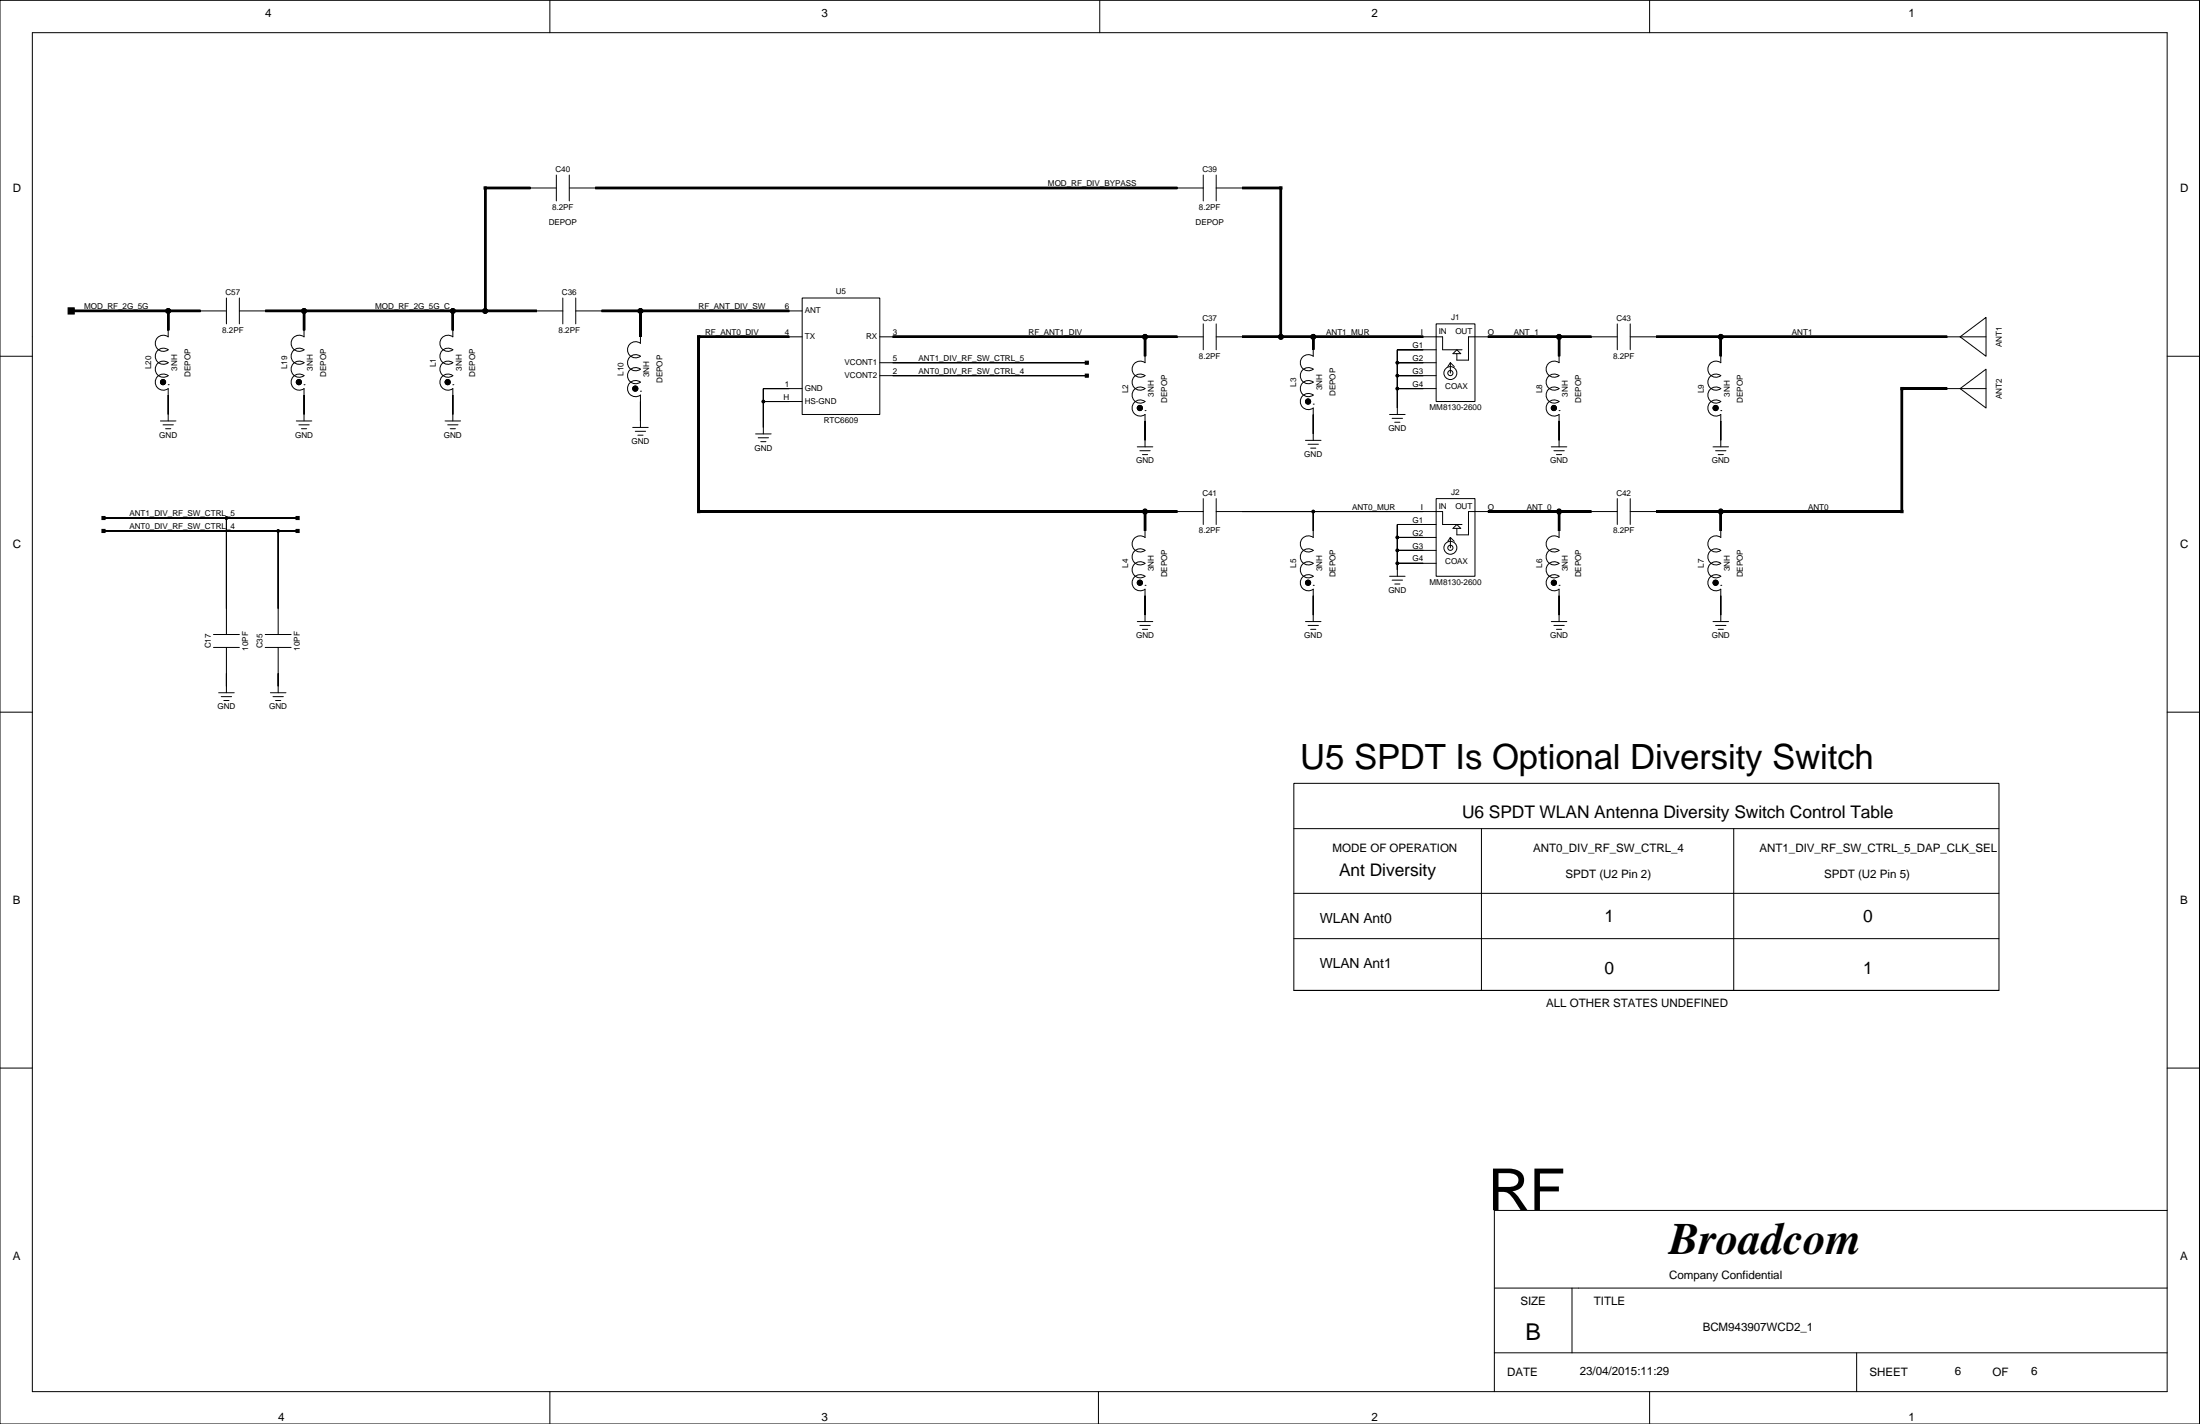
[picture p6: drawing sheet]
<svg xmlns="http://www.w3.org/2000/svg" width="432mm" height="279mm" viewBox="0 0 432 279" stroke-linecap="round" stroke-linejoin="round" font-family="sans-serif">
<g fill="none" stroke="#000" stroke-width=".2">
<path d="M0 .1h431.7v279.3h-431.7zM6.3 6.4h419.1v266.7h-419.1zM107.9 .1v6.3M215.9 .1v6.3M323.8 .1v6.3M104.1 36.9h5.1M109.2 34.3v5.1M111.7 36.9h5.1M111.7 34.3v5.1M231.1 36.9h5.1M236.2 34.3v5.1M238.7 34.3v5.1"/>
<path d="M238.7 36.9h5.1M44.4 58.5v5M47 58.5v5M110.5 58.5v5M113 58.5v5M157.4 58.5h15.3v22.8h-15.3zM0 69.9h6.3M33 75.5h.1M33 64.8v1.3a1.59 1.59 0 0 0-2.1 .2 1.59 1.59 0 0 0 0 2.1 1.59 1.59 0 0 0 2.1 .2 1.59 1.59 0 0 0-2.1 .2 1.59 1.59 0 0 0 0 2.2 1.59 1.59 0 0 0 2.1 .2 1.59 1.59 0 0 0-2.1 .2 1.59 1.59 0 0 0 0 2.1 1.59 1.59 0 0 0 2.1 .2 1.59 1.59 0 0 0-2.1 .2 1.59 1.59 0 0 0 0 2.1 1.59 1.59 0 0 0 2.1 .2v6.4M39.4 61h5M47 61h5.1M59.7 75.5h.1"/>
<path d="M59.7 64.8v1.3a1.59 1.59 0 0 0-2.1 .2 1.59 1.59 0 0 0 0 2.1 1.59 1.59 0 0 0 2.1 .2 1.59 1.59 0 0 0-2.1 .2 1.59 1.59 0 0 0 0 2.2 1.59 1.59 0 0 0 2.1 .2 1.59 1.59 0 0 0-2.1 .2 1.59 1.59 0 0 0 0 2.1 1.59 1.59 0 0 0 2.1 .2 1.59 1.59 0 0 0-2.1 .2 1.59 1.59 0 0 0 0 2.1 1.59 1.59 0 0 0 2.1 .2v6.4M88.9 75.5h.1M88.9 64.8v1.3a1.59 1.59 0 0 0-2.1 .2 1.59 1.59 0 0 0 0 2.1 1.59 1.59 0 0 0 2.1 .2 1.59 1.59 0 0 0-2.1 .2 1.59 1.59 0 0 0 0 2.2 1.59 1.59 0 0 0 2.1 .2 1.59 1.59 0 0 0-2.1 .2 1.59 1.59 0 0 0 0 2.1 1.59 1.59 0 0 0 2.1 .2 1.59 1.59 0 0 0-2.1 .2 1.59 1.59 0 0 0 0 2.1 1.59 1.59 0 0 0 2.1 .2v6.4M105.4 61h5.1M113 61h5.1M125.7 76.8h.1M125.7 66.1v1.3a1.59 1.59 0 0 0-2.1 .2 1.59 1.59 0 0 0 0 2.1 1.59 1.59 0 0 0 2.1 .2M125.7 69.9a1.59 1.59 0 0 0-2.1 .2 1.59 1.59 0 0 0 0 2.1 1.59 1.59 0 0 0 2.1 .2 1.59 1.59 0 0 0-2.1 .2 1.59 1.59 0 0 0 0 2.2 1.59 1.59 0 0 0 2.1 .2 1.59 1.59 0 0 0-2.1 .2 1.59 1.59 0 0 0 0 2.1 1.59 1.59 0 0 0 2.1 .2v6.4M149.8 78.8h7.6M154.9 61h2.5M154.9 66.1h2.5M157.4 76.2h-7.6v8.9"/>
<path d="M172.7 66.1h2.5M172.7 71.2h40.6M172.7 73.7h40.6M224.7 69.9v1.3a1.59 1.59 0 0 0-2.1 .2 1.59 1.59 0 0 0 0 2.1 1.59 1.59 0 0 0 2.1 .2 1.59 1.59 0 0 0-2.1 .2 1.59 1.59 0 0 0 0 2.1 1.59 1.59 0 0 0 2.1 .2 1.59 1.59 0 0 0-2.1 .2 1.59 1.59 0 0 0 0 2.2 1.59 1.59 0 0 0 2.1 .2 1.59 1.59 0 0 0-2.1 .2 1.59 1.59 0 0 0 0 2.1 1.59 1.59 0 0 0 2.1 .2v6.4M231.1 66.1h5.1M236.2 63.5v5.1M238.7 66.1h5.1M238.7 63.5v5.1M257.8 79.3h.1M257.8 68.6v1.3a1.59 1.59 0 0 0-2.2 .2 1.59 1.59 0 0 0 0 2.1 1.59 1.59 0 0 0 2.2 .2 1.59 1.59 0 0 0-2.2 .2 1.59 1.59 0 0 0 0 2.2 1.59 1.59 0 0 0 2.2 .2 1.59 1.59 0 0 0-2.2 .2 1.59 1.59 0 0 0 0 2.1 1.59 1.59 0 0 0 2.2 .2 1.59 1.59 0 0 0-2.2 .2 1.59 1.59 0 0 0 0 2.2 1.59 1.59 0 0 0 2.2 .2M274.3 71.2h7.6M274.3 73.7h7.6"/>
<path d="M274.3 76.2h7.6M279.3 66.1h3.8v2.5h3.9M281.9 63.5h7.6v15.3h-7.6zM281.9 68.6h-7.6v12.7M284.7 71.2v2M284.7 71.2l.7 .7M284.7 71.2l-.5 .7M285.9 68.6l.8 .8h-1.5zM292 66.1h-3.8v4.6h-2.3v-1.3M306 69.9v1.3a1.59 1.59 0 0 0-2.1 .2 1.59 1.59 0 0 0 0 2.1 1.59 1.59 0 0 0 2.1 .2 1.59 1.59 0 0 0-2.1 .2 1.59 1.59 0 0 0 0 2.1 1.59 1.59 0 0 0 2.1 .2 1.59 1.59 0 0 0-2.1 .2 1.59 1.59 0 0 0 0 2.2 1.59 1.59 0 0 0 2.1 .2 1.59 1.59 0 0 0-2.1 .2 1.59 1.59 0 0 0 0 2.1 1.59 1.59 0 0 0 2.1 .2v6.4M312.3 66.1h5.1M317.4 63.5v5.1"/>
<path d="M320 66.1h5M320 63.5v5.1M337.7 69.9v1.3a1.59 1.59 0 0 0-2.1 .2 1.59 1.59 0 0 0 0 2.1 1.59 1.59 0 0 0 2.1 .2 1.59 1.59 0 0 0-2.1 .2 1.59 1.59 0 0 0 0 2.1 1.59 1.59 0 0 0 2.1 .2 1.59 1.59 0 0 0-2.1 .2 1.59 1.59 0 0 0 0 2.2 1.59 1.59 0 0 0 2.1 .2 1.59 1.59 0 0 0-2.1 .2 1.59 1.59 0 0 0 0 2.1 1.59 1.59 0 0 0 2.1 .2v6.4M382.2 63.5h.1M382.2 73.7h.1M382.2 66.1h7.6M382.2 76.2h7.6M383.5 64.8h.1M383.5 75h.1M384.7 62.3h.1M384.7 63.5h.1M384.7 64.8h.1"/>
<path d="M384.7 72.4h.1M384.7 73.7h.1M384.7 75h.1M384.7 66.1l5.1-3.8v7.6zM384.7 76.2l5.1-3.8v7.7zM425.4 69.9h6.3M31.5 82.6h3M32 83.4h2M32.5 84.1h1M58.2 82.6h3M58.7 83.4h2M59.2 84.1h1"/>
<path d="M87.4 82.6h3M87.9 83.4h2M88.4 84.1h1M124.2 83.9h3M124.7 84.6h2M125.2 85.4h1M148.3 85.1h3M148.8 85.9h2M149.3 86.7h1M223.2 87.7h3.1M223.7 88.4h2.1M224.2 89.2h1"/>
<path d="M224.7 80.6h.1M236.2 97.8v5.1M238.7 97.8v5.1M256.2 86.4h3.1M256.7 87.2h2.1M257.2 87.9h1.1M257.8 80.1v6.3M272.7 81.3h3.1M273.2 82.1h2.1M273.7 82.8h1.1M281.9 97.8h7.6v15.3h-7.6zM304.5 87.7h3"/>
<path d="M305 88.4h2M305.5 89.2h1M306 80.6h.1M317.4 97.8v5.1M320 97.8v5.1M336.2 87.7h3.1M336.7 88.4h2.1M337.2 89.2h1.1M337.7 80.6h.1M20.3 101.6h38.1M20.3 104.2h38.1M44.4 101.6v22.9"/>
<path d="M54.6 104.2v20.3M224.7 114.8h.1M224.7 104.2v1.3a1.59 1.59 0 0 0-2.1 .2 1.59 1.59 0 0 0 0 2.1 1.59 1.59 0 0 0 2.1 .2 1.59 1.59 0 0 0-2.1 .2 1.59 1.59 0 0 0 0 2.1 1.59 1.59 0 0 0 2.1 .2 1.59 1.59 0 0 0-2.1 .2 1.59 1.59 0 0 0 0 2.2 1.59 1.59 0 0 0 2.1 .2 1.59 1.59 0 0 0-2.1 .2 1.59 1.59 0 0 0 0 2.1 1.59 1.59 0 0 0 2.1 .2v6.4M231.1 100.4h5.1M238.7 100.4h44.4v2.5h3.9M257.8 114.8h.1M257.8 100.4v5.1a1.59 1.59 0 0 0-2.2 .2 1.59 1.59 0 0 0 0 2.1 1.59 1.59 0 0 0 2.2 .2 1.59 1.59 0 0 0-2.2 .2 1.59 1.59 0 0 0 0 2.1 1.59 1.59 0 0 0 2.2 .2 1.59 1.59 0 0 0-2.2 .2 1.59 1.59 0 0 0 0 2.2 1.59 1.59 0 0 0 2.2 .2 1.59 1.59 0 0 0-2.2 .2 1.59 1.59 0 0 0 0 2.1 1.59 1.59 0 0 0 2.2 .2v6.4M272.7 113.1h3.1M273.2 113.8h2.1M273.7 114.6h1.1M274.3 105.4h7.6M274.3 108h7.6"/>
<path d="M274.3 110.5h7.6M281.9 102.9h-7.6v10.2M284.7 105.4v2.1M284.7 105.4l.7 .8M284.7 105.4l-.5 .8M285.2 103.7l.7-.8 .8 .8zM292 100.4h-3.8v4.5h-2.3v-1.2M306 114.8h.1M306 104.2v1.3a1.59 1.59 0 0 0-2.1 .2 1.59 1.59 0 0 0 0 2.1 1.59 1.59 0 0 0 2.1 .2 1.59 1.59 0 0 0-2.1 .2 1.59 1.59 0 0 0 0 2.1 1.59 1.59 0 0 0 2.1 .2 1.59 1.59 0 0 0-2.1 .2 1.59 1.59 0 0 0 0 2.2 1.59 1.59 0 0 0 2.1 .2 1.59 1.59 0 0 0-2.1 .2 1.59 1.59 0 0 0 0 2.1 1.59 1.59 0 0 0 2.1 .2v6.4M312.3 100.4h5.1M320 100.4h5M337.7 114.8h.1"/>
<path d="M337.7 104.2v1.3a1.59 1.59 0 0 0-2.1 .2 1.59 1.59 0 0 0 0 2.1 1.59 1.59 0 0 0 2.1 .2 1.59 1.59 0 0 0-2.1 .2 1.59 1.59 0 0 0 0 2.1 1.59 1.59 0 0 0 2.1 .2 1.59 1.59 0 0 0-2.1 .2 1.59 1.59 0 0 0 0 2.2 1.59 1.59 0 0 0 2.1 .2 1.59 1.59 0 0 0-2.1 .2 1.59 1.59 0 0 0 0 2.1 1.59 1.59 0 0 0 2.1 .2v6.4M0 139.7h6.3M41.9 127h5.1M41.9 124.5h5.1M42.9 135.9h3.1M43.4 136.7h2.1M43.9 137.4h1M44.4 127v8.9M52.1 127h5M52.1 124.5h5M53.1 135.9h3M53.6 136.7h2"/>
<path d="M54.1 137.4h1M54.6 127v8.9M223.2 122h3.1M223.7 122.7h2.1M224.2 123.5h1M256.2 122h3.1M256.7 122.7h2.1M257.2 123.5h1.1M304.5 122h3M305 122.7h2M305.5 123.5h1M336.2 122h3.1"/>
<path d="M336.7 122.7h2.1M337.2 123.5h1.1M425.4 139.7h6.3M253.9 153.7h138.4v40.6h-138.4zM253.9 175.3h138.4M253.9 162.6h138.4M290.8 162.6v31.7M340.3 162.6v31.7M253.9 184.2h138.4M253.9 194.3h138.4M0 209.6h6.3M425.4 209.6h6.3"/>
<path d="M425.4 237.5h-132.1v35.6M293.3 252.7h132.1M308.5 252.7v12.7M107.9 273.1v6.3M215.6 273.1v6.3M293.3 265.4h132.1M323.8 273.1v6.3M364.4 265.4v7.7"/>
<circle cx="32" cy="75" r=".51"/>
<circle cx="33" cy="61" r=".48"/>
<circle cx="58.7" cy="75" r=".51"/>
<circle cx="59.7" cy="61" r=".48"/>
<circle cx="87.9" cy="75" r=".51"/>
<circle cx="88.9" cy="61" r=".48"/>
<circle cx="95.2" cy="61" r=".48"/>
<circle cx="124.7" cy="76.2" r=".51"/>
<circle cx="125.7" cy="61" r=".48"/>
<circle cx="149.8" cy="78.8" r=".25"/>
<circle cx="224.7" cy="66.1" r=".48"/>
<circle cx="251.4" cy="66.1" r=".48"/>
<circle cx="256.7" cy="78.8" r=".51"/>
<circle cx="257.8" cy="66.1" r=".48"/>
<circle cx="274.3" cy="76.2" r=".25"/>
<circle cx="274.3" cy="73.7" r=".25"/>
<circle cx="274.3" cy="71.2" r=".25"/>
<circle cx="284.7" cy="73.2" r="1.27"/>
<circle cx="284.7" cy="73.2" r=".51"/>
<circle cx="306" cy="66.1" r=".48"/>
<circle cx="337.7" cy="66.1" r=".48"/>
<circle cx="223.7" cy="80.1" r=".51"/>
<circle cx="305" cy="80.1" r=".51"/>
<circle cx="336.7" cy="80.1" r=".51"/>
<circle cx="44.4" cy="101.6" r=".25"/>
<circle cx="54.6" cy="104.2" r=".25"/>
<circle cx="223.7" cy="114.3" r=".51"/>
<circle cx="224.7" cy="100.4" r=".48"/>
<circle cx="256.7" cy="114.3" r=".51"/>
<circle cx="257.8" cy="100.4" r=".25"/>
<circle cx="274.3" cy="110.5" r=".25"/>
<circle cx="274.3" cy="108" r=".25"/>
<circle cx="274.3" cy="105.4" r=".25"/>
<circle cx="284.7" cy="107.5" r="1.27"/>
<circle cx="284.7" cy="107.5" r=".51"/>
<circle cx="305" cy="114.3" r=".51"/>
<circle cx="306" cy="100.4" r=".48"/>
<circle cx="336.7" cy="114.3" r=".51"/>
<circle cx="337.7" cy="100.4" r=".48"/>
</g>
<g fill="#000" stroke="#000" stroke-width=".2">
<path d="M95 36.7h.5v.4h-.5z" fill-rule="evenodd"/>
<path d="M251.2 36.7h.4v.4h-.4z" fill-rule="evenodd"/>
<path d="M13.4 60.4h1.2v1.2h-1.2z" fill-rule="evenodd"/>
<path d="M33 77.5v3.8z" fill-rule="evenodd"/>
<path d="M59.7 77.5v3.8z" fill-rule="evenodd"/>
<path d="M88.9 77.5v3.8z" fill-rule="evenodd"/>
<path d="M125.7 78.8v3.8z" fill-rule="evenodd"/>
<path d="M136.9 65.9h.5v.4h-.5z" fill-rule="evenodd"/>
<path d="M149.8 78.8v5.1z" fill-rule="evenodd"/>
<path d="M149.8 76.2v2.6z" fill-rule="evenodd"/>
<path d="M149.8 78.8h5.1z" fill-rule="evenodd"/>
<path d="M149.8 76.2h5.1z" fill-rule="evenodd"/>
<path d="M213 70.9h.6v.6h-.6z" fill-rule="evenodd"/>
<path d="M213 73.4h.6v.6h-.6z" fill-rule="evenodd"/>
<path d="M175.2 71.2h38.1z" fill-rule="evenodd"/>
<path d="M175.2 73.7h38.1z" fill-rule="evenodd"/>
<path d="M274.3 68.6v2.6z" fill-rule="evenodd"/>
<path d="M274.3 71.2v2.5z" fill-rule="evenodd"/>
<path d="M274.3 76.2v3.9z" fill-rule="evenodd"/>
<path d="M274.3 73.7v2.5z" fill-rule="evenodd"/>
<path d="M274.3 68.6h5z" fill-rule="evenodd"/>
<path d="M274.3 71.2h5z" fill-rule="evenodd"/>
<path d="M274.3 76.2h5z" fill-rule="evenodd"/>
<path d="M274.3 73.7h5z" fill-rule="evenodd"/>
<path d="M373.1 76h.4v.5h-.4z" fill-rule="evenodd"/>
<path d="M224.7 82.6v3.8z" fill-rule="evenodd"/>
<path d="M257.8 81.3v3.8z" fill-rule="evenodd"/>
<path d="M306 82.6v3.8z" fill-rule="evenodd"/>
<path d="M337.7 82.6v3.8z" fill-rule="evenodd"/>
<path d="M20 101.3h.6v.6h-.6z" fill-rule="evenodd"/>
<path d="M20 103.9h.6v.6h-.6z" fill-rule="evenodd"/>
<path d="M44.4 101.6v17.8z" fill-rule="evenodd"/>
<path d="M20.3 101.6h24.1z" fill-rule="evenodd"/>
<path d="M54.6 104.2v15.2z" fill-rule="evenodd"/>
<path d="M20.3 104.2h34.3z" fill-rule="evenodd"/>
<path d="M58.1 101.3h.6v.6h-.6z" fill-rule="evenodd"/>
<path d="M58.1 103.9h.6v.6h-.6z" fill-rule="evenodd"/>
<path d="M44.4 101.6h14z" fill-rule="evenodd"/>
<path d="M54.6 104.2h3.8z" fill-rule="evenodd"/>
<path d="M136.9 100.1h.5v.5h-.5z" fill-rule="evenodd"/>
<path d="M224.7 116.9v3.8z" fill-rule="evenodd"/>
<path d="M257.8 116.9v3.8z" fill-rule="evenodd"/>
<path d="M257.8 100.4v3.8z" fill-rule="evenodd"/>
<path d="M243.8 100.4h14z" fill-rule="evenodd"/>
<path d="M274.3 102.9v2.5z" fill-rule="evenodd"/>
<path d="M274.3 110.5v1.3z" fill-rule="evenodd"/>
<path d="M274.3 108v2.5z" fill-rule="evenodd"/>
<path d="M274.3 105.4v2.6z" fill-rule="evenodd"/>
<path d="M274.3 102.9h5z" fill-rule="evenodd"/>
<path d="M274.3 110.5h5z" fill-rule="evenodd"/>
<path d="M274.3 108h5z" fill-rule="evenodd"/>
<path d="M274.3 105.4h5z" fill-rule="evenodd"/>
<path d="M257.8 100.4h21.5z" fill-rule="evenodd"/>
<path d="M306 116.9v3.8z" fill-rule="evenodd"/>
<path d="M337.7 116.9v3.8z" fill-rule="evenodd"/>
<path d="M373.1 100.1h.4v.5h-.4z" fill-rule="evenodd"/>
<path d="M44.4 132.1v2.6z" fill-rule="evenodd"/>
<path d="M54.6 132.1v2.6z" fill-rule="evenodd"/>
<circle cx="32" cy="75" r=".51"/>
<circle cx="33" cy="61" r=".48"/>
<circle cx="58.7" cy="75" r=".51"/>
<circle cx="59.7" cy="61" r=".48"/>
<circle cx="87.9" cy="75" r=".51"/>
<circle cx="88.9" cy="61" r=".48"/>
<circle cx="95.2" cy="61" r=".48"/>
<circle cx="124.7" cy="76.2" r=".51"/>
<circle cx="125.7" cy="61" r=".48"/>
<circle cx="149.8" cy="78.8" r=".25"/>
<circle cx="224.7" cy="66.1" r=".48"/>
<circle cx="251.4" cy="66.1" r=".48"/>
<circle cx="256.7" cy="78.8" r=".51"/>
<circle cx="257.8" cy="66.1" r=".48"/>
<circle cx="274.3" cy="76.2" r=".25"/>
<circle cx="274.3" cy="73.7" r=".25"/>
<circle cx="274.3" cy="71.2" r=".25"/>
<circle cx="306" cy="66.1" r=".48"/>
<circle cx="337.7" cy="66.1" r=".48"/>
<circle cx="223.7" cy="80.1" r=".51"/>
<circle cx="305" cy="80.1" r=".51"/>
<circle cx="336.7" cy="80.1" r=".51"/>
<circle cx="44.4" cy="101.6" r=".25"/>
<circle cx="54.6" cy="104.2" r=".25"/>
<circle cx="223.7" cy="114.3" r=".51"/>
<circle cx="224.7" cy="100.4" r=".48"/>
<circle cx="256.7" cy="114.3" r=".51"/>
<circle cx="257.8" cy="100.4" r=".25"/>
<circle cx="274.3" cy="110.5" r=".25"/>
<circle cx="274.3" cy="108" r=".25"/>
<circle cx="274.3" cy="105.4" r=".25"/>
<circle cx="305" cy="114.3" r=".51"/>
<circle cx="306" cy="100.4" r=".48"/>
<circle cx="336.7" cy="114.3" r=".51"/>
<circle cx="337.7" cy="100.4" r=".48"/>
</g>
<g fill="#000" stroke="#000" stroke-width=".45">
<path d="M95.2 36.9v24.1z" fill-rule="evenodd"/>
<path d="M95.2 36.9h8.9z" fill-rule="evenodd"/>
<path d="M116.8 36.9h114.3z" fill-rule="evenodd"/>
<path d="M251.4 36.9v29.2z" fill-rule="evenodd"/>
<path d="M243.8 36.9h7.6z" fill-rule="evenodd"/>
<path d="M33 61v3.8z" fill-rule="evenodd"/>
<path d="M14 61h19z" fill-rule="evenodd"/>
<path d="M33 61h6.4z" fill-rule="evenodd"/>
<path d="M52.1 61h7.6z" fill-rule="evenodd"/>
<path d="M59.7 61v3.8z" fill-rule="evenodd"/>
<path d="M59.7 61h29.2z" fill-rule="evenodd"/>
<path d="M88.9 61v3.8z" fill-rule="evenodd"/>
<path d="M88.9 61h6.3z" fill-rule="evenodd"/>
<path d="M95.2 61h10.2z" fill-rule="evenodd"/>
<path d="M118.1 61h7.6z" fill-rule="evenodd"/>
<path d="M125.7 61v5.1z" fill-rule="evenodd"/>
<path d="M137.1 66.1v34.3z" fill-rule="evenodd"/>
<path d="M125.7 61h29.2z" fill-rule="evenodd"/>
<path d="M137.1 66.1h17.8z" fill-rule="evenodd"/>
<path d="M224.7 66.1v3.8z" fill-rule="evenodd"/>
<path d="M175.2 66.1h49.5z" fill-rule="evenodd"/>
<path d="M224.7 66.1h6.4z" fill-rule="evenodd"/>
<path d="M243.8 66.1h7.6z" fill-rule="evenodd"/>
<path d="M257.8 66.1v2.5z" fill-rule="evenodd"/>
<path d="M251.4 66.1h6.4z" fill-rule="evenodd"/>
<path d="M257.8 66.1h21.5z" fill-rule="evenodd"/>
<path d="M306 66.1v3.8z" fill-rule="evenodd"/>
<path d="M292 66.1h14z" fill-rule="evenodd"/>
<path d="M306 66.1h6.3z" fill-rule="evenodd"/>
<path d="M337.7 66.1v3.8z" fill-rule="evenodd"/>
<path d="M325 66.1h12.7z" fill-rule="evenodd"/>
<path d="M373.3 76.2v24.2z" fill-rule="evenodd"/>
<path d="M373.3 76.2h8.9z" fill-rule="evenodd"/>
<path d="M337.7 66.1h44.5z" fill-rule="evenodd"/>
<path d="M137.1 100.4h87.6z" fill-rule="evenodd"/>
<path d="M224.7 100.4v3.8z" fill-rule="evenodd"/>
<path d="M224.7 100.4h6.4z" fill-rule="evenodd"/>
<path d="M292 100.4h14z" fill-rule="evenodd"/>
<path d="M306 100.4v3.8z" fill-rule="evenodd"/>
<path d="M306 100.4h6.3z" fill-rule="evenodd"/>
<path d="M325 100.4h12.7z" fill-rule="evenodd"/>
<path d="M337.7 100.4v3.8z" fill-rule="evenodd"/>
<path d="M337.7 100.4h35.6z" fill-rule="evenodd"/>
</g>
<g fill="none" stroke="#000" stroke-width=".45">
<path d="M104.1 36.9h-8.9v24.1M116.8 36.9h114.3M243.8 36.9h7.6v29.2M14 61h25.4M33 61v3.8M52.1 61h53.3M59.7 61v3.8M88.9 61v3.8M118.1 61h36.8M125.7 61v5.1M154.9 66.1h-17.8v34.3h94M175.2 66.1h55.9"/>
<path d="M224.7 66.1v3.8M243.8 66.1h35.5M257.8 66.1v2.5M292 66.1h20.3M306 66.1v3.8M325 66.1h57.2M337.7 66.1v3.8M382.2 76.2h-8.9v24.2h-48.3M224.7 100.4v3.8M292 100.4h20.3M306 100.4v3.8M337.7 100.4v3.8"/>
</g>
<text font-size="11.4" x="292" y="237.5">RF</text>
<text font-size="8.8" x="327.6" y="246.1">Broadcom</text>
<text font-size="6.8" x="255.2" y="150.9">U5 SPDT Is Optional Diversity Switch</text>
<text font-size="4.6" x="299.4" y="263">B</text>
<g font-size="3.4">
<text x="287" y="160.5">U6 SPDT WLAN Antenna Diversity Switch Control Table</text>
<text x="262.8" y="172">Ant Diversity</text>
<text x="314.9" y="180.9">1</text>
<text x="365.7" y="180.9">0</text>
<text x="314.9" y="191">0</text>
<text x="365.7" y="191">1</text>
</g>
<g font-size="2.7">
<text x="259" y="181">WLAN Ant0</text>
<text x="259" y="189.9">WLAN Ant1</text>
</g>
<g font-size="2.3">
<text x="52.1" y="3.4">4</text>
<text x="161.3" y="3.4">3</text>
<text x="269.2" y="3.4">2</text>
<text x="374.6" y="3.4">1</text>
<text x="2.5" y="37.6">D</text>
<text x="427.9" y="37.6">D</text>
<text x="2.5" y="107.5">C</text>
<text x="427.9" y="107.5">C</text>
<text x="261.6" y="167.1">MODE OF OPERATION</text>
<text x="300.9" y="167.1">ANT0_DIV_RF_SW_CTRL_4</text>
<text x="345.4" y="167.1">ANT1_DIV_RF_SW_CTRL_5_DAP_CLK_SEL</text>
<text x="307.3" y="172.2">SPDT (U2 Pin 2)</text>
<text x="358.1" y="172.2">SPDT (U2 Pin 5)</text>
<text x="2.5" y="177.3">B</text>
<text x="427.9" y="177.3">B</text>
<text x="303.5" y="197.6">ALL OTHER STATES UNDEFINED</text>
<text x="2.5" y="247.1">A</text>
<text x="327.6" y="250.9">Company Confidential</text>
<text x="427.9" y="247.1">A</text>
<text x="298.4" y="256">SIZE</text>
<text x="312.8" y="256">TITLE</text>
<text x="334.2" y="261.1">BCM943907WCD2_1</text>
<text x="310.1" y="269.7">23/04/2015:11:29</text>
<text x="383.7" y="269.7">6</text>
<text x="398.7" y="269.7">6</text>
<text x="295.8" y="270">DATE</text>
<text x="366.9" y="270">SHEET</text>
<text x="391.1" y="270">OF</text>
<text x="54.6" y="278.9">4</text>
<text x="161.3" y="278.9">3</text>
<text x="269.2" y="278.9">2</text>
<text x="374.6" y="278.9">1</text>
</g>
<g font-size="1.6">
<text x="109" y="33.8">C40</text>
<text x="236" y="33.8">C39</text>
<text x="108.4" y="41.2">8.2PF</text>
<text x="205.7" y="36.5">MOD_RF_DIV_BYPASS</text>
<text x="235.3" y="41.2">8.2PF</text>
<text x="107.7" y="44.1">DEPOP</text>
<text x="234.7" y="44.1">DEPOP</text>
<text x="44.3" y="57.9">C57</text>
<text x="110.3" y="57.9">C36</text>
<text x="164.1" y="57.7">U5</text>
<text x="16.5" y="60.6">MOD_RF_2G_5G</text>
<text x="43.6" y="65.3">8.2PF</text>
<text x="73.6" y="60.6">MOD_RF_2G_5G_C</text>
<text x="109.6" y="65.3">8.2PF</text>
<text x="137.1" y="60.6">RF_ANT_DIV_SW</text>
<text x="138.4" y="65.7">RF_ANT0_DIV</text>
<text x="154" y="60.6">6</text>
<text x="154" y="65.7">4</text>
<text x="158" y="61.5">ANT</text>
<text x="175.2" y="65.7">3</text>
<text x="201.9" y="65.7">RF_ANT1_DIV</text>
<text x="236" y="63">C37</text>
<text x="260.3" y="65.7">ANT1_MUR</text>
<text x="278.9" y="65.8">I</text>
<text x="282.4" y="65.5">IN</text>
<text x="284.9" y="62.8">J1</text>
<text x="285.6" y="65.5">OUT</text>
<text x="292" y="65.7">O</text>
<text x="297.1" y="65.7">ANT_1</text>
<text x="317.2" y="63">C43</text>
<text x="351.7" y="65.7">ANT1</text>
<text x="158" y="66.6">TX</text>
<text x="165.8" y="71.6">VCONT1</text>
<text x="170" y="66.6">RX</text>
<text x="175.2" y="70.8">5</text>
<text x="180.3" y="70.8">ANT1_DIV_RF_SW_CTRL_5</text>
<text x="235.3" y="70.4">8.2PF</text>
<text x="277.2" y="70.9">G2</text>
<text x="277.2" y="68.3">G1</text>
<text x="316.6" y="70.4">8.2PF</text>
<text x="392.9" y="68.1" transform="rotate(-90 392.9 68.1)">ANT1</text>
<text x="29.7" y="72.5" transform="rotate(-90 29.7 72.5)">L20</text>
<text x="34.8" y="72.7" transform="rotate(-90 34.8 72.7)">3NH</text>
<text x="37.4" y="73.9" transform="rotate(-90 37.4 73.9)">DEPOP</text>
<text x="56.3" y="72.5" transform="rotate(-90 56.3 72.5)">L19</text>
<text x="61.4" y="72.7" transform="rotate(-90 61.4 72.7)">3NH</text>
<text x="64" y="73.9" transform="rotate(-90 64 73.9)">DEPOP</text>
<text x="85.5" y="72" transform="rotate(-90 85.5 72)">L1</text>
<text x="90.6" y="72.7" transform="rotate(-90 90.6 72.7)">3NH</text>
<text x="93.2" y="73.9" transform="rotate(-90 93.2 73.9)">DEPOP</text>
<text x="122.4" y="73.8" transform="rotate(-90 122.4 73.8)">L10</text>
<text x="127.4" y="74" transform="rotate(-90 127.4 74)">3NH</text>
<text x="130.1" y="75.2" transform="rotate(-90 130.1 75.2)">DEPOP</text>
<text x="154" y="75.9">1</text>
<text x="158" y="76.7">GND</text>
<text x="165.8" y="74.2">VCONT2</text>
<text x="175.2" y="73.3">2</text>
<text x="180.3" y="73.3">ANT0_DIV_RF_SW_CTRL_4</text>
<text x="221.4" y="77.1" transform="rotate(-90 221.4 77.1)">L2</text>
<text x="226.5" y="77.8" transform="rotate(-90 226.5 77.8)">3NH</text>
<text x="254.4" y="75.9" transform="rotate(-90 254.4 75.9)">L3</text>
<text x="259.5" y="76.6" transform="rotate(-90 259.5 76.6)">3NH</text>
<text x="262.1" y="77.7" transform="rotate(-90 262.1 77.7)">DEPOP</text>
<text x="277.2" y="75.9">G4</text>
<text x="277.2" y="73.3">G3</text>
<text x="283.7" y="76.4">COAX</text>
<text x="302.7" y="77.1" transform="rotate(-90 302.7 77.1)">L8</text>
<text x="307.7" y="77.8" transform="rotate(-90 307.7 77.8)">3NH</text>
<text x="334.4" y="77.1" transform="rotate(-90 334.4 77.1)">L9</text>
<text x="339.5" y="77.8" transform="rotate(-90 339.5 77.8)">3NH</text>
<text x="153.8" y="78.4">H</text>
<text x="158" y="79.3">HS-GND</text>
<text x="161.7" y="83.1">RTC6609</text>
<text x="229.1" y="79" transform="rotate(-90 229.1 79)">DEPOP</text>
<text x="280.6" y="80.5">MM8130-2600</text>
<text x="310.4" y="79" transform="rotate(-90 310.4 79)">DEPOP</text>
<text x="342.1" y="79" transform="rotate(-90 342.1 79)">DEPOP</text>
<text x="392.9" y="78.3" transform="rotate(-90 392.9 78.3)">ANT2</text>
<text x="31.3" y="85.9">GND</text>
<text x="57.9" y="85.9">GND</text>
<text x="87.1" y="85.9">GND</text>
<text x="123.9" y="87.1">GND</text>
<text x="148.1" y="88.4">GND</text>
<text x="256" y="89.7">GND</text>
<text x="272.5" y="84.6">GND</text>
<text x="223" y="90.9">GND</text>
<text x="304.2" y="90.9">GND</text>
<text x="336" y="90.9">GND</text>
<text x="25.4" y="101.3">ANT1_DIV_RF_SW_CTRL_5</text>
<text x="236" y="97.3">C41</text>
<text x="265.4" y="100">ANT0_MUR</text>
<text x="278.9" y="100.1">I</text>
<text x="282.4" y="99.8">IN</text>
<text x="284.9" y="97">J2</text>
<text x="285.6" y="99.8">OUT</text>
<text x="292" y="100">O</text>
<text x="299.7" y="100">ANT_0</text>
<text x="317.2" y="97.3">C42</text>
<text x="354.9" y="100">ANT0</text>
<text x="25.4" y="103.8">ANT0_DIV_RF_SW_CTRL_4</text>
<text x="235.3" y="104.7">8.2PF</text>
<text x="277.2" y="107.6">G3</text>
<text x="277.2" y="105.2">G2</text>
<text x="277.2" y="102.6">G1</text>
<text x="316.6" y="104.7">8.2PF</text>
<text x="221.4" y="111.4" transform="rotate(-90 221.4 111.4)">L4</text>
<text x="226.5" y="112.1" transform="rotate(-90 226.5 112.1)">3NH</text>
<text x="229.1" y="113.3" transform="rotate(-90 229.1 113.3)">DEPOP</text>
<text x="254.4" y="111.4" transform="rotate(-90 254.4 111.4)">L5</text>
<text x="259.5" y="112.1" transform="rotate(-90 259.5 112.1)">3NH</text>
<text x="262.1" y="113.3" transform="rotate(-90 262.1 113.3)">DEPOP</text>
<text x="277.2" y="110.2">G4</text>
<text x="283.7" y="110.7">COAX</text>
<text x="302.7" y="111.4" transform="rotate(-90 302.7 111.4)">L6</text>
<text x="307.7" y="112.1" transform="rotate(-90 307.7 112.1)">3NH</text>
<text x="310.4" y="113.3" transform="rotate(-90 310.4 113.3)">DEPOP</text>
<text x="334.4" y="111.4" transform="rotate(-90 334.4 111.4)">L7</text>
<text x="339.5" y="112.1" transform="rotate(-90 339.5 112.1)">3NH</text>
<text x="342.1" y="113.3" transform="rotate(-90 342.1 113.3)">DEPOP</text>
<text x="272.5" y="116.3">GND</text>
<text x="280.6" y="114.8">MM8130-2600</text>
<text x="223" y="125.2">GND</text>
<text x="256" y="125.2">GND</text>
<text x="304.2" y="125.2">GND</text>
<text x="336" y="125.2">GND</text>
<text x="41.4" y="127.2" transform="rotate(-90 41.4 127.2)">C17</text>
<text x="48.7" y="127.7" transform="rotate(-90 48.7 127.7)">10PF</text>
<text x="51.5" y="127.2" transform="rotate(-90 51.5 127.2)">C35</text>
<text x="58.9" y="127.7" transform="rotate(-90 58.9 127.7)">10PF</text>
<text x="42.7" y="139.2">GND</text>
<text x="52.8" y="139.2">GND</text>
</g>
</svg>
